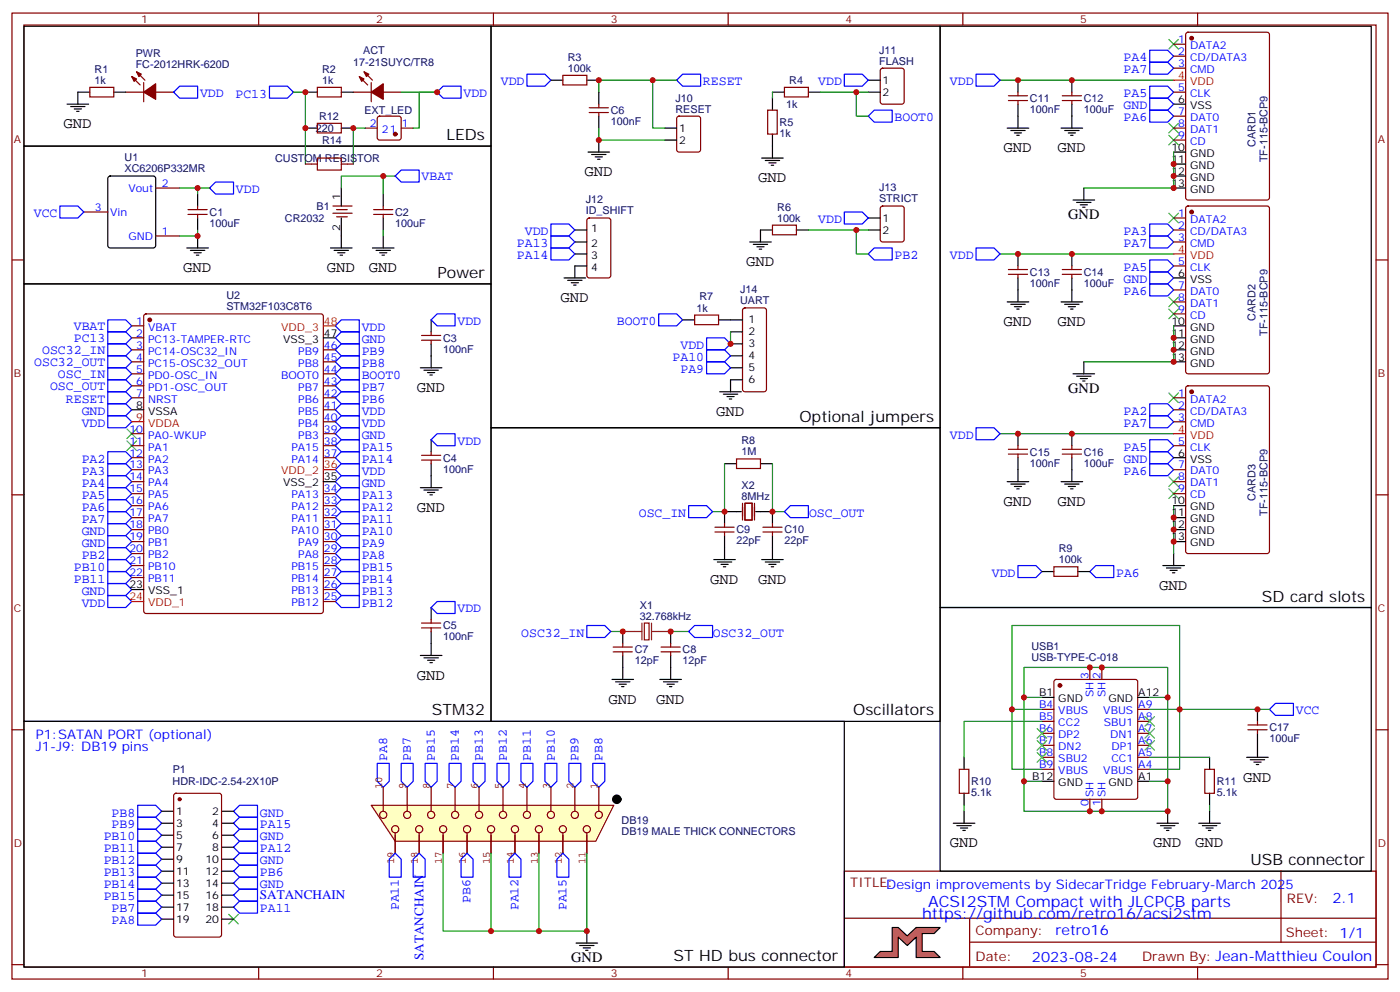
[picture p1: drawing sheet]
<svg xmlns="http://www.w3.org/2000/svg" width="412mm" height="292mm" viewBox="0 0 412 292" stroke-linecap="round" stroke-linejoin="round" font-family="sans-serif">
<g fill="none" stroke="#870000" stroke-width=".35">
<path d="M3.5 3.8h405.4v284.4h-405.4zM7.1 7.4h398.2v277.3h-398.2zM76.2 3.8v3.6M145.3 3.8v3.6M214.5 3.8v3.6M283.6 3.8v3.6M352.8 3.8v3.6M37 27.1h5.3M38.8 22.5l2.5 2.5M40.2 21.1l2.5 2.5M42.3 24.3v5.7M45.9 27.1h5.3"/>
<path d="M297 29.6h5.7M297 28.2h5.7M299.9 27.1v1.1M299.9 29.6v1.1M312.9 29.6h5.7M312.9 28.2h5.7M315.7 27.1v1.1M315.7 29.6v1.1M45.9 55.4h7M3.5 76.5h3.6M24.7 62.4h7M45.9 69.5h7"/>
<path d="M55.4 61.7h5.6M55.4 63.1h5.6M58.2 60.6v1.1M58.2 63.1v1.1M98.1 60.6h5.6M98.1 62.8h5.6M99.1 61.7h3.2M99.1 63.8h3.2M110.1 61.7h5.6M110.1 63.1h5.6M112.9 60.6v1.1M112.9 63.1v1.1"/>
<path d="M297 79.3h5.7M299.9 78.3v1M312.9 79.3h5.7M315.7 78.3v1M405.3 76.5h3.6M124.2 98.7h5.6M127 97.7v1M297 80.8h5.7M299.9 80.8v1M312.9 80.8h5.7M315.7 80.8v1M124.2 100.2h5.6"/>
<path d="M127 100.2v1M124.2 135.4h5.6M124.2 134h5.6M127 133v1M127 135.4v1.1M217 135.1h7v2.8h-7zM297 133.7h5.7M297 132.3h5.7M299.9 131.2v1.1M299.9 133.7v1M312.9 133.7h5.7M312.9 132.3h5.7"/>
<path d="M315.7 131.2v1.1M315.7 133.7v1M3.5 145.7h3.6M210.6 156.6h5.7M210.6 155.2h5.7M213.4 154.1v1.1M213.4 156.6v1.1M224.7 156.6h5.7M224.7 155.2h5.7M227.5 154.1v1.1M227.5 156.6v1.1M405.3 145.7h3.6"/>
<path d="M124.2 184.8h5.6M124.2 183.4h5.6M127 182.4v1M127 184.8v1.1M321 196.5v3.5M324.6 196.5v3.5M3.5 214.8h3.6M306.9 208.8h3.5M306.9 212.3h3.5M306.9 215.9h3.5M306.9 219.4h3.5M310.7 200.2l.4-.2h23.3l.5 .2 .2 .5v33.9l-.2 .5-.5 .2h-23.3l-.4-.3-.3-.4v-33.9z"/>
<path d="M335.1 208.8h3.6M335.1 212.3h3.6M335.1 215.9h3.6M335.1 219.4h3.6M367.6 214.8h5.6M367.6 213.4h5.6M370.4 212.3v1.1M370.4 214.8v1.1M405.3 214.8h3.6M282.6 226.4h2.8v7.1h-2.8zM306.9 222.9h3.5M306.9 226.4h3.5"/>
<path d="M321 235.3v3.5M324.6 235.3v3.5M335.1 222.9h3.6M335.1 226.4h3.6M354.9 226.4h2.8v7.1h-2.8zM248.7 256.4h156.6v28.3h-156.6zM377.3 256.5v20.8M248.7 270.3h156.5M285.6 277.3h119.6M285.6 270.3v14.1M3.5 284h3.6M76.2 284.7v3.5"/>
<path d="M145.3 284.7v3.5M214.5 284.7v3.5M283.6 284.7v3.5M352.8 284.7v3.5M405.3 284h3.6"/>
</g>
<g fill="none" stroke="#000" stroke-width=".35">
<path d="M299.9 23.6v3.5M299.9 30.7v3.5M315.7 23.6v3.5M315.7 30.7v3.5M32 52l.5-.2h12.7l.6 .5 .1 20-.5 .6-12.9 .1-.7-.5-.1-20zM58.2 57.1v3.5M100.5 55.4v5.2M112.9 57.1v3.5M58.2 64.2v3.5M100.5 64.2v5.3M112.9 64.2v3.5M299.9 74.8v3.5"/>
<path d="M315.7 74.8v3.5M127 94.2v3.5M299.9 81.8v3.5M315.7 81.8v3.5M127 101.2v3.5M127 129.4v3.6M127 136.5v3.5M213.4 136.5h3.6M224 136.5h3.5M299.9 127.7v3.5M299.9 134.7v3.6M315.7 127.7v3.5"/>
<path d="M315.7 134.7v3.6M213.4 150.6v3.5M213.4 157.7v3.5M227.5 150.6v3.5M227.5 157.7v3.5M127 178.8v3.6M127 185.9v3.5M306.9 205.3h3.5M335.1 205.3h3.6M370.4 208.8v3.5M370.4 215.9v3.5M284 222.9v3.5"/>
<path d="M284 233.5v3.5M306.9 230h3.5M335.1 230h3.6M356.3 222.9v3.5M356.3 233.5v3.5"/>
</g>
<g fill="#870000" stroke="#870000" stroke-width=".35">
<path d="M38.8 22.5l1.4 .7-.7 .8z"/>
<path d="M40.2 21.1l1.4 .7-.7 .7z"/>
<path d="M42.3 27.1l3.6-2.4v4.5z"/>
<circle cx="312.2" cy="201.8" r=".53"/>
</g>
<path d="M262.8 273h1.8l2.6 2.5 2.7-2.5h7l-1.7 1.8h-3.6v5.3h3.6l1.7 1.7h-7v-6l-2.6 2.5-2.7-2.5v6h-7.1l1.8-1.7h3.5z" fill="#f90" stroke="#000" stroke-width=".35"/>
<g fill="none" stroke="#000" stroke-width=".35">
<path d="M7.1 7.7h137.5v35.3h-137.5zM144.6 7.7h132.3v118.2h-132.3zM276.9 7.7h127v171.1h-127zM19.8 30.7h6.3M20.8 31.4h4.2M21.9 32.1h2.1M22.6 32.8h.7M26.5 27.1h-3.6v3.6M33.5 27.1h3.5M90 27.1h3.5M90 37.7h3.5M100.5 27.1h3.6"/>
<path d="M100.5 37.7h3.6M162.3 23.6h3.5M172.9 23.6h3.5M176.4 27.1v3.6M176.4 34.2v3.5M195.8 37.7h3.5M227.5 27.1h3.6M227.5 28.9v3.5M227.5 39.5v7M238.1 27.1h3.6M255.8 23.6h3.5M255.8 27.1h3.5"/>
<path d="M296.7 37.7h6.3M297.7 38.4h4.3M298.8 39.1h2.1M299.5 39.8h.7M299.9 34.2v3.5M312.6 37.7h6.3M313.6 38.4h4.3M314.7 39.1h2.1M315.4 39.8h.7M315.7 34.2v3.5M345.7 30.7h3.5M7.1 43h137.5v40.6h-137.5z"/>
<path d="M173.2 44.8h6.4M174.3 45.5h4.2M175.3 46.2h2.1M176 46.9h.7M176.4 41.2v3.6M195.8 41.2h3.5M224.4 46.5h6.3M225.4 47.2h4.3M226.5 47.9h2.1M227.2 48.6h.7M316.1 58.9h6.3M317.1 59.6h4.3"/>
<path d="M319.3 55.4v3.5M345.7 44.8h3.5M345.7 48.3h3.5M345.7 51.8h3.5M345.7 55.4h3.5M55 73h6.4M56.1 73.7h4.2M57.1 74.4h2.2M57.9 75.1h.7M58.2 69.5v3.5M97.4 73h6.3M98.4 73.7h4.3"/>
<path d="M99.5 74.4h2.1M100.2 75.1h.7M100.5 69.5v3.5M109.7 73h6.4M110.8 73.7h4.2M111.8 74.4h2.1M112.5 75.1h.7M112.9 69.5v3.5M169.3 67.7h3.6M169.3 71.2h3.6M169.3 74.8h3.6M172.9 78.3h-3.6v3.5"/>
<path d="M220.8 71.2h6.4M221.9 71.9h4.2M223 72.6h2.1M223.7 73.3h.7M227.5 67.7h-3.5v3.5M234.6 67.7h3.5M255.8 64.2h3.5M255.8 67.7h3.5M318.2 60.3h2.1M318.9 61h.7M7.1 83.6h137.5v128.7h-137.5zM95.2 99.4h3.6"/>
<path d="M166.2 81.8h6.3M167.2 82.5h4.2M168.3 83.2h2.1M169 83.9h.7M201.1 94.2h3.5M211.7 94.2h7M215.2 97.7h3.5M296.7 88.9h6.3M297.7 89.6h4.3M298.8 90.3h2.1M299.5 91h.7M299.9 85.3v3.6"/>
<path d="M312.6 88.9h6.3M313.6 89.6h4.3M314.7 90.3h2.1M315.4 91h.7M315.7 85.3v3.6M345.7 81.8h3.5M345.7 99.4h3.5M345.7 95.9h3.5M123.8 108.3h6.4M124.9 109h4.2M125.9 109.7h2.2M126.6 110.4h.8"/>
<path d="M127 104.7v3.6M212 115.3h6.4M213.1 116h4.2M214.1 116.7h2.2M214.8 117.4h.7M215.2 108.3h3.5M215.2 101.2h3.5M215.2 104.7h3.5M218.7 111.8h-3.5v3.5M316.1 110h6.3M317.1 110.7h4.3M318.2 111.4h2.1"/>
<path d="M318.9 112.1h.7M319.3 106.5v3.5M345.7 103h3.5M345.7 106.5h3.5M38.8 120.6h3.5M144.6 125.9h132.3v86.4h-132.3zM299.9 138.3v3.5M315.7 138.3v3.5M345.7 134.7h3.5M95.2 141.8h3.6M123.8 143.5h6.4M124.9 144.3h4.2"/>
<path d="M125.9 145h2.2M126.6 145.7h.8M127 140v3.5M213.4 150.6h5M222.6 150.6h4.9M296.7 141.8h6.3M297.7 142.5h4.3M298.8 143.2h2.1M299.5 143.9h.7M312.6 141.8h6.3M313.6 142.5h4.3M314.7 143.2h2.1"/>
<path d="M315.4 143.9h.7M345.7 148.8h3.5M345.7 152.4h3.5M345.7 155.9h3.5M345.7 159.4h3.5M38.8 173.5h3.5M210.3 164.7h6.3M211.3 165.4h4.2M212.4 166.1h2.1M213.1 166.8h.7M213.4 161.2v3.5M224.4 164.7h6.3"/>
<path d="M225.4 165.4h4.3M226.5 166.1h2.1M227.2 166.8h.7M227.5 161.2v3.5M276.9 178.8h127v77.6h-127zM306.9 168.2h3.5M317.5 168.2h3.5M342.5 166.5h6.4M343.6 167.2h4.2M344.7 167.9h2.1M345.4 168.6h.7M345.7 162.9v3.6"/>
<path d="M123.8 192.9h6.4M124.9 193.6h4.2M125.9 194.3h2.2M126.6 195.1h.8M127 189.4v3.5M180.3 200h6.3M183.4 185.9v3.5M183.4 192.9v7.1M194.4 200h6.3M197.6 185.9v3.5M197.6 192.9v7.1M7.1 212.3h241.6v72.4h-241.6z"/>
<path d="M181.3 200.7h4.3M182.4 201.4h2.1M183.1 202.1h.7M195.4 200.7h4.3M196.5 201.4h2.1M197.2 202.1h.7M370.4 219.4v3.5M47.6 238.8h3.6M65.3 238.8h3.5M284 238.8v3.5M344 238.8v3.5M356.3 238.8v3.5"/>
<path d="M367.2 222.9h6.4M368.3 223.6h4.2M369.4 224.3h2.1M370.1 225h.7M47.6 242.3h3.6M47.6 245.9h3.6M47.6 249.4h3.6M47.6 252.9h3.6M47.6 256.4h3.6M47.6 260h3.6M65.3 242.3h3.5M65.3 245.9h3.5"/>
<path d="M65.3 249.4h3.5M65.3 252.9h3.5M65.3 256.4h3.5M65.3 260h3.5M280.8 242.3h6.4M281.9 243h4.2M282.9 243.7h2.1M283.6 244.4h.7M340.8 242.3h6.3M341.8 243h4.3M342.9 243.7h2.1M343.6 244.4h.7"/>
<path d="M353.1 242.3h6.4M354.2 243h4.2M355.2 243.7h2.2M356 244.4h.7M47.6 263.5h3.6M47.6 267h3.6M47.6 270.5h3.6M65.3 263.5h3.5M65.3 267h3.5M65.3 270.5h3.5"/>
</g>
<g fill="none" stroke="#008700" stroke-width=".35">
<path d="M86.4 27.1h3.6v21.2M107.6 37.7h-3.5v10.6M118.2 27.1h10.6h-5.3v10.6h-1.8M176.4 37.7v3.5h19.4M192.3 23.6h-15.9v3.5M199.3 23.6h-7v14.1h3.5M227.5 27.1v1.8M241.7 27.1h10.5M255.8 27.1h-3.6v7.1h3.6M294.6 23.6h51.1M52.9 55.4h8.8M58.2 55.4v1.7"/>
<path d="M112.9 51.8v5.3M116.4 51.8h-15.9v3.6M345.7 44.8v10.6h-26.4M58.2 67.7v1.8h-5.3M112.9 67.7v1.8M238.1 67.7h17.7M252.2 67.7v7.1h3.6M294.6 74.8h51.1M215.2 97.7v3.5M345.7 95.9v10.6h-26.4M213.4 136.5v14.1h-3.5M227.5 136.5v14.1h3.6"/>
<path d="M294.6 127.7h51.1M345.7 148.8v14.1M179.9 185.9h3.5M197.6 185.9h5.2M298.1 208.8v17.6h8.8M301.6 205.3v-8.8h42.4v8.8h-5.3M306.9 208.8h-8.8v-24.7h49.4v42.3h-8.8M306.9 205.3h-5.3v24.7h5.3M306.9 212.3h-22.9v10.6M338.7 208.8h35.2M344 205.3v24.7h-5.3M284 237v1.8"/>
<path d="M301.6 230v8.8h42.4v-8.8M338.7 222.9h17.6M356.3 237v1.8"/>
</g>
<g fill="none" stroke="#00f" stroke-width=".35">
<path d="M338.7 18.3h5.3l1.7 1.8-1.7 1.7h-5.3zM338.7 14.8h5.3l1.7 1.7-1.7 1.8h-5.3zM51.2 27.1l1.7-1.7h5.3v3.5h-5.3zM79.4 25.4h5.3l1.7 1.7-1.7 1.8h-5.3zM128.8 27.1l1.7-1.7h5.3v3.5h-5.3zM155.2 21.8h5.3l1.8 1.8-1.8 1.8h-5.3zM201.1 21.8h5.3v3.6h-5.3l-1.8-1.8zM248.7 21.8h5.3l1.8 1.8-1.8 1.8h-5.3zM255.8 34.2l1.7-1.8h5.3v3.5h-5.3zM287.5 21.8h5.3l1.8 1.8-1.8 1.8h-5.3zM338.7 32.4h5.3l1.7 1.8-1.7 1.7h-5.3zM338.7 28.9h5.3l1.7 1.8-1.7 1.7h-5.3z"/>
<path d="M338.7 25.4h5.3l1.7 1.7-1.7 1.8h-5.3zM63.5 53.6h5.3v3.5h-5.3l-1.8-1.7zM118.2 50.1h5.3v3.5h-5.3l-1.8-1.8zM17.6 60.6h5.3l1.8 1.8-1.8 1.8h-5.3zM162.3 73h5.3l1.7 1.8-1.7 1.7h-5.3zM162.3 69.5h5.3l1.7 1.7-1.7 1.8h-5.3zM162.3 65.9h5.3l1.7 1.8-1.7 1.8h-5.3zM248.7 62.4h5.3l1.8 1.8-1.8 1.7h-5.3zM257.5 73h5.3v3.5h-5.3l-1.7-1.7zM287.5 73h5.3l1.8 1.8-1.8 1.7h-5.3zM338.7 69.5h5.3l1.7 1.7-1.7 1.8h-5.3zM338.7 76.5h5.3l1.7 1.8-1.7 1.7h-5.3z"/>
<path d="M338.7 65.9h5.3l1.7 1.8-1.7 1.8h-5.3zM31.7 94.2h5.3l1.8 1.7-1.8 1.8h-5.3zM31.7 97.7h5.3l1.8 1.7-1.8 1.8h-5.3zM100.5 94.2h5.3v3.5h-5.3l-1.7-1.8zM100.5 97.7h5.3v3.5h-5.3l-1.7-1.8zM128.8 92.4h5.3v3.5h-5.3l-1.8-1.7zM194 92.4h5.3l1.8 1.8-1.8 1.7h-5.3zM208.1 99.4h5.3l1.8 1.8-1.8 1.8h-5.3zM338.7 80h5.3l1.7 1.8-1.7 1.8h-5.3zM338.7 83.6h5.3l1.7 1.7-1.7 1.8h-5.3zM31.7 101.2h5.3l1.8 1.8-1.8 1.7h-5.3zM31.7 104.7h5.3l1.8 1.8-1.8 1.8h-5.3z"/>
<path d="M31.7 108.3h5.3l1.8 1.7-1.8 1.8h-5.3zM31.7 111.8h5.3l1.8 1.8-1.8 1.7h-5.3zM31.7 118.9h5.3l1.8 1.7-1.8 1.8h-5.3zM31.7 115.3h5.3l1.8 1.8-1.8 1.8h-5.3zM100.5 108.3h5.3v3.5h-5.3l-1.7-1.8zM100.5 101.2h5.3v3.5h-5.3l-1.7-1.7zM100.5 104.7h5.3v3.6h-5.3l-1.7-1.8zM100.5 111.8h5.3v3.5h-5.3l-1.7-1.7zM100.5 115.3h5.3v3.6h-5.3l-1.7-1.8zM100.5 118.9h5.3v3.5h-5.3l-1.7-1.8zM208.1 106.5h5.3l1.8 1.8-1.8 1.7h-5.3zM208.1 103h5.3l1.8 1.7-1.8 1.8h-5.3z"/>
<path d="M338.7 118.9h5.3l1.7 1.7-1.7 1.8h-5.3zM31.7 133h5.3l1.8 1.7-1.8 1.8h-5.3zM31.7 136.5h5.3l1.8 1.8-1.8 1.7h-5.3zM31.7 122.4h5.3l1.8 1.7-1.8 1.8h-5.3zM100.5 136.5h5.3v3.5h-5.3l-1.7-1.7zM100.5 129.4h5.3v3.6h-5.3l-1.7-1.8zM100.5 133h5.3v3.5h-5.3l-1.7-1.8zM100.5 122.4h5.3v3.5h-5.3l-1.7-1.8zM100.5 125.9h5.3v3.5h-5.3l-1.7-1.7zM128.8 127.7h5.3v3.5h-5.3l-1.8-1.8zM287.5 125.9h5.3l1.8 1.8-1.8 1.7h-5.3zM338.7 133h5.3l1.7 1.7-1.7 1.8h-5.3z"/>
<path d="M338.7 122.4h5.3l1.7 1.7-1.7 1.8h-5.3zM338.7 129.4h5.3l1.7 1.8-1.7 1.8h-5.3zM338.7 136.5h5.3l1.7 1.8-1.7 1.7h-5.3zM31.7 140h5.3l1.8 1.8-1.8 1.7h-5.3zM31.7 143.5h5.3l1.8 1.8-1.8 1.8h-5.3zM31.7 147.1h5.3l1.8 1.7-1.8 1.8h-5.3zM31.7 150.6h5.3l1.8 1.8-1.8 1.7h-5.3zM31.7 154.1h5.3l1.8 1.8-1.8 1.8h-5.3zM31.7 157.7h5.3l1.8 1.7-1.8 1.8h-5.3zM100.5 140h5.3v3.5h-5.3l-1.7-1.7zM100.5 147.1h5.3v3.5h-5.3l-1.7-1.8zM100.5 154.1h5.3v3.6h-5.3l-1.7-1.8z"/>
<path d="M100.5 157.7h5.3v3.5h-5.3l-1.7-1.8zM100.5 150.6h5.3v3.5h-5.3l-1.7-1.7zM100.5 143.5h5.3v3.6h-5.3l-1.7-1.8zM202.8 148.8h5.3l1.8 1.8-1.8 1.8h-5.3zM232.8 148.8h5.3v3.6h-5.3l-1.7-1.8zM31.7 161.2h5.3l1.8 1.7-1.8 1.8h-5.3zM31.7 164.7h5.3l1.8 1.8-1.8 1.7h-5.3zM31.7 168.2h5.3l1.8 1.8-1.8 1.8h-5.3zM31.7 171.8h5.3l1.8 1.7-1.8 1.8h-5.3zM31.7 175.3h5.3l1.8 1.8-1.8 1.7h-5.3zM100.5 164.7h5.3v3.5h-5.3l-1.7-1.7zM100.5 168.2h5.3v3.6h-5.3l-1.7-1.8z"/>
<path d="M100.5 171.8h5.3v3.5h-5.3l-1.7-1.8zM100.5 175.3h5.3v3.5h-5.3l-1.7-1.7zM100.5 161.2h5.3v3.5h-5.3l-1.7-1.8zM128.8 177.1h5.3v3.5h-5.3l-1.8-1.8zM299.9 166.5h5.3l1.7 1.7-1.7 1.8h-5.3zM322.8 166.5h5.3v3.5h-5.3l-1.8-1.8zM172.9 184.1h5.3l1.7 1.8-1.7 1.7h-5.3zM204.6 184.1h5.3v3.5h-5.3l-1.8-1.7zM373.9 208.8l1.8-1.8h5.3v3.6h-5.3zM40.6 237h5.3l1.7 1.8-1.7 1.8h-5.3zM70.6 237h5.2v3.6h-5.2l-1.8-1.8zM111.1 224.7h3.6v5.3l-1.8 1.7-1.8-1.7z"/>
<path d="M118.2 224.7h3.5v5.3l-1.8 1.7-1.7-1.7zM125.2 224.7h3.6v5.3l-1.8 1.7-1.8-1.7zM132.3 224.7h3.5v5.3l-1.7 1.7-1.8-1.7zM139.3 224.7h3.6v5.3l-1.8 1.7-1.8-1.7zM146.4 224.7h3.5v5.3l-1.7 1.7-1.8-1.7zM153.5 224.7h3.5v5.3l-1.8 1.7-1.7-1.7zM160.5 224.7h3.5v5.3l-1.7 1.7-1.8-1.7zM167.6 224.7h3.5v5.3l-1.8 1.7-1.7-1.7zM174.6 224.7h3.6v5.3l-1.8 1.7-1.8-1.7zM40.6 240.6h5.3l1.7 1.7-1.7 1.8h-5.3zM40.6 244.1h5.3l1.7 1.8-1.7 1.7h-5.3zM40.6 247.6h5.3l1.7 1.8-1.7 1.7h-5.3z"/>
<path d="M40.6 251.1h5.3l1.7 1.8-1.7 1.8h-5.3zM40.6 254.7h5.3l1.7 1.7-1.7 1.8h-5.3zM40.6 258.2h5.3l1.7 1.8-1.7 1.7h-5.3zM68.8 260l1.8-1.8h5.2v3.5h-5.2zM68.8 252.9l1.8-1.8h5.2v3.6h-5.2zM70.6 244.1h5.2v3.5h-5.2l-1.8-1.7zM70.6 240.6h5.2v3.5h-5.2l-1.8-1.8zM70.6 247.6h5.2v3.5h-5.2l-1.8-1.7zM40.6 261.7h5.3l1.7 1.8-1.7 1.8h-5.3zM40.6 265.3h5.3l1.7 1.7-1.7 1.8h-5.3zM40.6 268.8h5.3l1.7 1.7-1.7 1.8h-5.3zM70.6 265.3h5.2v3.5h-5.2l-1.8-1.8z"/>
</g>
<g fill="none" stroke="#870000" stroke-width=".35">
<path d="M345.7 13h3.5M345.7 16.5h3.5M349.5 9.7l.5-.2h23.2l.7 .4v48.3l-.4 .6-23.5 .1-.7-.5-.1-48.2zM26.5 25.7h7v2.8h-7zM93.5 25.7h7v2.8h-7zM93.5 36.3h7v2.8h-7zM104.1 27.1h5.3M105.8 22.5l2.5 2.5M107.2 21.1l2.5 2.5M107.6 37.7h3.5M109.4 24.3v5.7M111.4 34.4l.4-.2h5.7l.5 .2 .2 .5v5.6l-.3 .5-.4 .2h-5.7l-.5-.2-.2-.5v-5.6z"/>
<path d="M112.9 27.1h5.3M118.2 37.7h3.5M165.8 22.2h7.1v2.8h-7.1zM173.6 33.1h5.6M173.6 31.7h5.6M176.4 30.7v1M176.4 33.1v1.1M199.6 34.4l.4-.2h5.7l.6 .4 .1 9.5-.5 .6-5.9 .1-.6-.5-.1-9.4zM226.1 32.4h2.9v7.1h-2.9zM231.1 25.7h7v2.8h-7zM259.5 20.3l.5-.2h5.6l.7 .4v9.5l-.4 .6-5.9 .1-.7-.5v-9.4zM345.7 27.1h3.5"/>
<path d="M345.7 20.1h3.5M345.7 34.2h3.5M345.7 37.7h3.5M90 48.3h3.5M93.5 46.5h7v3.6h-7zM100.5 48.3h3.6M345.7 41.2h3.5M173.1 64.4l.5-.2h5.6l.7 .4v16.5l-.4 .7h-5.9l-.7-.5v-16.4zM227.5 66.3h7.1v2.8h-7.1zM259.5 60.8l.5-.2h5.6l.7 .5v9.4l-.4 .7h-5.9l-.7-.4v-9.5zM345.7 64.2h3.5M345.7 67.7h3.5"/>
<path d="M345.7 71.2h3.5M345.7 78.3h3.5M349.5 60.8l.5-.2h23.2l.7 .5v48.2l-.4 .7h-23.5l-.7-.4-.1-48.3zM38.8 95.9h3.5M38.8 99.4h3.5M42.6 92.6l.4-.2h51.5l.7 .4v87.1l-.4 .6-51.8 .1-.6-.5-.1-87zM204.6 92.7h7.1v2.9h-7.1zM219 90.8l.4-.2h5.7l.6 .5 .1 23.5-.5 .7h-5.9l-.6-.4-.1-23.6zM345.7 85.3h3.5M345.7 88.9h3.5M345.7 92.4h3.5M38.8 103h3.5"/>
<path d="M38.8 106.5h3.5M38.8 110h3.5M38.8 113.6h3.5M38.8 117.1h3.5M95.2 103h3.6M95.2 106.5h3.6M95.2 110h3.6M95.2 113.6h3.6M95.2 117.1h3.6M345.7 117.1h3.5M349.5 113.8l.5-.2h23.2l.7 .4v48.2l-.4 .7h-23.5l-.7-.4-.1-48.2zM38.8 127.7h3.5"/>
<path d="M38.8 131.2h3.5M38.8 134.7h3.5M38.8 138.3h3.5M95.2 127.7h3.6M95.2 131.2h3.6M95.2 134.7h3.6M95.2 124.1h3.6M95.2 120.6h3.6M345.7 131.2h3.5M345.7 138.3h3.5M345.7 124.1h3.5M345.7 120.6h3.5"/>
<path d="M38.8 141.8h3.5M38.8 145.3h3.5M38.8 148.8h3.5M38.8 152.4h3.5M38.8 155.9h3.5M38.8 159.4h3.5M95.2 145.3h3.6M95.2 148.8h3.6M95.2 152.4h3.6M95.2 155.9h3.6M95.2 159.4h3.6M218.7 148.1v5"/>
<path d="M219.4 148.1h2.1v5h-2.1zM222.2 148.1v5M345.7 141.8h3.5M345.7 145.3h3.5M38.8 162.9h3.5M38.8 166.5h3.5M38.8 170h3.5M95.2 162.9h3.6M95.2 166.5h3.6M95.2 170h3.6M95.2 177.1h3.6M95.2 173.5h3.6"/>
<path d="M310.4 166.8h7.1v2.9h-7.1zM180.6 190.5h5.7M180.6 191.9h5.7M183.4 189.4v1.1M183.4 191.9v1M189.8 183.4h1.4v4.9h-1.4zM194.7 190.5h5.7M194.7 191.9h5.7M197.6 189.4v1.1M197.6 191.9v1M51.4 233.7l.5-.2h12.7l.6 .4 .1 41.2-.5 .7h-12.9l-.7-.4v-41.2z"/>
</g>
<g fill="#870000" stroke="#870000" stroke-width=".35">
<path d="M105.8 22.5l1.4 .7-.7 .8z"/>
<path d="M107.2 21.1l1.5 .7-.8 .7z"/>
<path d="M109.4 27.1l3.5-2.4v4.5z"/>
<circle cx="52.9" cy="235.3" r=".44"/>
<circle cx="44.1" cy="94.2" r=".53"/>
<circle cx="351" cy="11.3" r=".53"/>
<circle cx="351" cy="62.4" r=".53"/>
<circle cx="351" cy="115.3" r=".53"/>
<circle cx="116.4" cy="39.5" r=".53"/>
</g>
<g fill="none" stroke="#3c3" stroke-width=".35">
<path d="M344.3 11.6l2.8 2.8M347.1 11.6l-2.8 2.8M344.3 39.8l2.8 2.9M344.3 36.3l2.8 2.8M347.1 39.8l-2.8 2.9M347.1 36.3l-2.8 2.8M344.3 62.8l2.8 2.8M347.1 62.8l-2.8 2.8M344.3 87.5l2.8 2.8M344.3 91l2.8 2.8M347.1 87.5l-2.8 2.8M347.1 91l-2.8 2.8"/>
<path d="M344.3 115.7l2.8 2.8M347.1 115.7l-2.8 2.8M37.4 126.3l2.8 2.8M37.4 129.8l2.8 2.8M40.2 126.3l-2.8 2.8M40.2 129.8l-2.8 2.8M344.3 140.4l2.8 2.8M344.3 143.9l2.8 2.8M347.1 140.4l-2.8 2.8M347.1 143.9l-2.8 2.8M305.5 214.5l2.8 2.8M305.5 218l2.8 2.8"/>
<path d="M308.3 214.5l-2.8 2.8M308.3 218l-2.8 2.8M337.3 210.9l2.8 2.8M337.3 214.5l2.8 2.8M337.3 218l2.8 2.8M340.1 210.9l-2.8 2.8M340.1 214.5l-2.8 2.8M340.1 218l-2.8 2.8M305.5 221.5l2.8 2.8M308.3 221.5l-2.8 2.8M67.4 269.1l2.8 2.9M70.2 269.1l-2.8 2.9"/>
</g>
<path d="M345.7 23.6h3.5M345.7 74.8h3.5M95.2 95.9h3.6M38.8 124.1h3.5M95.2 138.3h3.6M345.7 127.7h3.5M38.8 177.1h3.5" fill="none" stroke="#f00" stroke-width=".35"/>
<path d="M183.4 185.9h5.7M189.1 183.4v4.9M191.9 185.9h5.7M191.9 183.4v4.9" fill="none" stroke="#8c2424" stroke-width=".35"/>
<path d="M109.4 237h71.4l-5.3 10.6h-59.1z" fill="#ffffc2" stroke="#850000" stroke-width=".35"/>
<g fill="none" stroke="#850000" stroke-width=".35">
<path d="M112.9 231.7v7.1M119.9 231.7v7.1M127 231.7v7.1M134.1 231.7v7.1M141.1 231.7v7.1M148.2 231.7v7.1M155.2 231.7v7.1M162.3 231.7v7.1M169.3 231.7v7.1M176.4 231.7v7.1M112.7 240.9a1.06 1.06 0 0 1-.6-1.7 1.06 1.06 0 0 1 1.7 .2 1.06 1.06 0 0 1-.9 1.5M116.2 245.1a1.06 1.06 0 0 1-.6-1.7 1.06 1.06 0 0 1 1.8 .2 1.06 1.06 0 0 1-1 1.5v6"/>
<path d="M119.8 240.9a1.06 1.06 0 0 1-.7-1.7 1.06 1.06 0 0 1 1.8 .2 1.06 1.06 0 0 1-1 1.5M123.3 245.1a1.06 1.06 0 0 1-.7-1.7 1.06 1.06 0 0 1 1.8 .2 1.06 1.06 0 0 1-.9 1.5v6M126.8 240.9a1.06 1.06 0 0 1-.6-1.7 1.06 1.06 0 0 1 1.8 .2 1.06 1.06 0 0 1-1 1.5M130.3 245.1a1.06 1.06 0 0 1-.6-1.7 1.06 1.06 0 0 1 1.8 .2 1.06 1.06 0 0 1-1 1.5v6M133.9 240.9a1.06 1.06 0 0 1-.7-1.7 1.06 1.06 0 0 1 1.8 .2 1.06 1.06 0 0 1-.9 1.5M137.4 245.1a1.06 1.06 0 0 1-.7-1.7 1.06 1.06 0 0 1 1.8 .2 1.06 1.06 0 0 1-.9 1.5v6M140.9 240.9a1.06 1.06 0 0 1-.6-1.7 1.06 1.06 0 0 1 1.8 .2 1.06 1.06 0 0 1-1 1.5M144.5 245.1a1.06 1.06 0 0 1-.7-1.7 1.06 1.06 0 0 1 1.8 .2 1.06 1.06 0 0 1-1 1.5v6M148 240.9a1.06 1.06 0 0 1-.7-1.7 1.06 1.06 0 0 1 1.8 .2 1.06 1.06 0 0 1-.9 1.5M151.5 245.1a1.06 1.06 0 0 1-.6-1.7 1.06 1.06 0 0 1 1.7 .2 1.06 1.06 0 0 1-.9 1.5v6M155 240.9a1.06 1.06 0 0 1-.6-1.7 1.06 1.06 0 0 1 1.8 .2 1.06 1.06 0 0 1-1 1.5M158.6 245.1a1.06 1.06 0 0 1-.7-1.7 1.06 1.06 0 0 1 1.8 .2 1.06 1.06 0 0 1-1 1.5v6"/>
<path d="M162.1 240.9a1.06 1.06 0 0 1-.7-1.7 1.06 1.06 0 0 1 1.8 .2 1.06 1.06 0 0 1-.9 1.5M165.6 245.1a1.06 1.06 0 0 1-.6-1.7 1.06 1.06 0 0 1 1.8 .2 1.06 1.06 0 0 1-1 1.5v6M169.1 240.9a1.06 1.06 0 0 1-.6-1.7 1.06 1.06 0 0 1 1.8 .2 1.06 1.06 0 0 1-1 1.5M172.7 245.1a1.06 1.06 0 0 1-.7-1.7 1.06 1.06 0 0 1 1.8 .2 1.06 1.06 0 0 1-.9 1.5v6M176.2 240.9a1.06 1.06 0 0 1-.6-1.7 1.06 1.06 0 0 1 1.7 .2 1.06 1.06 0 0 1-.9 1.5"/>
</g>
<circle cx="181.7" cy="235.3" r=".71" fill="none" stroke="#000" stroke-width="1.4"/>
<path d="M70.6 254.7h5.2v3.5h-5.2l-1.8-1.8zM114.7 252.9l1.7-1.8 1.8 1.8v5.3h-3.5zM121.7 252.9l1.8-1.8 1.7 1.8v5.3h-3.5zM135.8 252.9l1.8-1.8 1.7 1.8v5.3h-3.5zM149.9 252.9l1.8-1.8 1.8 1.8v5.3h-3.6zM164 252.9l1.8-1.8 1.8 1.8v5.3h-3.6zM68.8 263.5l1.8-1.8h5.2v3.6h-5.2z" fill="none" stroke="#00f" stroke-width=".35"/>
<path d="M169.7 277.6h6.3M170.7 278.3h4.3M171.8 279h2.1M172.5 279.7h.7M172.9 274.1v3.5" fill="none" stroke="#000" stroke-width=".35"/>
<path d="M130.5 251.1v23h14.1M144.6 251.1v23h14.1M158.7 251.1v23h14.2v-23" fill="none" stroke="#008700" stroke-width=".35"/>
<g fill="#c00">
<circle cx="112.9" cy="51.8" r=".88"/>
<circle cx="213.4" cy="150.6" r=".88"/>
<circle cx="227.5" cy="150.6" r=".88"/>
<circle cx="58.2" cy="69.5" r=".88"/>
<circle cx="58.2" cy="55.4" r=".88"/>
<circle cx="347.5" cy="208.8" r=".88"/>
<circle cx="298.1" cy="208.8" r=".88"/>
<circle cx="301.6" cy="205.3" r=".88"/>
<circle cx="321" cy="196.5" r=".88"/>
<circle cx="324.6" cy="196.5" r=".88"/>
<circle cx="344" cy="205.3" r=".88"/>
<circle cx="344" cy="230" r=".88"/>
<circle cx="324.6" cy="238.8" r=".88"/>
<circle cx="301.6" cy="230" r=".88"/>
<circle cx="321" cy="238.8" r=".88"/>
<circle cx="344" cy="238.8" r=".88"/>
<circle cx="370.4" cy="208.8" r=".88"/>
<circle cx="315.7" cy="23.6" r=".88"/>
<circle cx="315.7" cy="74.8" r=".88"/>
<circle cx="315.7" cy="127.7" r=".88"/>
<circle cx="299.9" cy="23.6" r=".88"/>
<circle cx="299.9" cy="74.8" r=".88"/>
<circle cx="299.9" cy="127.7" r=".88"/>
<circle cx="192.3" cy="23.6" r=".88"/>
<circle cx="176.4" cy="23.6" r=".88"/>
<circle cx="176.4" cy="41.2" r=".88"/>
<circle cx="215.2" cy="101.2" r=".88"/>
<circle cx="252.2" cy="67.7" r=".88"/>
<circle cx="252.2" cy="27.1" r=".88"/>
<circle cx="345.7" cy="159.4" r=".88"/>
<circle cx="345.7" cy="155.9" r=".88"/>
<circle cx="345.7" cy="152.4" r=".88"/>
<circle cx="345.7" cy="99.4" r=".88"/>
<circle cx="345.7" cy="103" r=".88"/>
<circle cx="345.7" cy="106.5" r=".88"/>
<circle cx="345.7" cy="48.3" r=".88"/>
<circle cx="345.7" cy="51.8" r=".88"/>
<circle cx="345.7" cy="55.4" r=".88"/>
<circle cx="183.4" cy="185.9" r=".88"/>
<circle cx="197.6" cy="185.9" r=".88"/>
<circle cx="90" cy="27.1" r=".88"/>
<circle cx="128.8" cy="27.1" r=".88"/>
<circle cx="90" cy="37.7" r=".88"/>
<circle cx="104.1" cy="37.7" r=".88"/>
<circle cx="172.9" cy="274.1" r=".88"/>
<circle cx="158.8" cy="274.1" r=".88"/>
<circle cx="144.6" cy="274.1" r=".88"/>
</g>
<g font-size="4.6">
<text x="18.7" y="37.8">GND</text>
<text x="131.5" y="41.2">LEDs</text>
<text x="295.6" y="44.8">GND</text>
<text x="311.5" y="44.8">GND</text>
<text x="172.2" y="51.9">GND</text>
<text x="223.3" y="53.7">GND</text>
<text x="54" y="80.1">GND</text>
<text x="96.3" y="80.1">GND</text>
<text x="108.7" y="80.1">GND</text>
<text x="128.9" y="81.8">Power</text>
<text x="219.8" y="78.3">GND</text>
<text x="165.1" y="88.9">GND</text>
<text x="295.6" y="96">GND</text>
<text x="311.5" y="96">GND</text>
<text x="122.8" y="115.4">GND</text>
<text x="211" y="122.4">GND</text>
<text x="235.5" y="124.1">Optional jumpers</text>
<text x="295.6" y="148.9">GND</text>
<text x="311.5" y="148.9">GND</text>
<text x="122.8" y="150.7">GND</text>
<text x="209.2" y="171.8">GND</text>
<text x="223.3" y="171.8">GND</text>
<text x="341.5" y="173.6">GND</text>
<text x="371.7" y="177.1">SD card slots</text>
<text x="122.8" y="200.1">GND</text>
<text x="179.2" y="207.1">GND</text>
<text x="193.3" y="207.1">GND</text>
<text x="127.2" y="210.6">STM32</text>
<text x="251.3" y="210.6">Oscillators</text>
<text x="366.2" y="230">GND</text>
<text x="279.8" y="249.4">GND</text>
<text x="339.7" y="249.4">GND</text>
<text x="352.1" y="249.4">GND</text>
<text x="368.3" y="254.7">USB connector</text>
<text x="198.4" y="282.9">ST HD bus connector</text>
</g>
<g font-size="4.6" fill="#00f">
<text x="273.4" y="267">ACSI2STM Compact with JLCPCB parts</text>
<text x="271.6" y="270.5">https://github.com/retro16/acsi2stm</text>
</g>
<g font-size="4.2">
<text x="314.7" y="64.5">GND</text>
<text x="314.7" y="115.7">GND</text>
<text x="168.3" y="283.2">GND</text>
</g>
<g font-size="4.2" fill="#00f">
<text x="392.5" y="265.7">2.1</text>
<text x="310.9" y="275.3">retro16</text>
<text x="304" y="283.1">2023-08-24</text>
</g>
<g font-size="3.9" fill="#00f">
<text x="331" y="21.6">PA7</text>
<text x="331" y="18.1">PA4</text>
<text x="58.9" y="28.7">VDD</text>
<text x="69.4" y="28.8">PC13</text>
<text x="136.5" y="28.7">VDD</text>
<text x="147.5" y="25.1">VDD</text>
<text x="207.1" y="25.1">RESET</text>
<text x="241" y="25.1">VDD</text>
<text x="279.8" y="25.1">VDD</text>
<text x="331" y="28.7">PA5</text>
<text x="263.5" y="35.7">BOOT0</text>
<text x="331" y="35.7">PA6</text>
<text x="331" y="32.2">GND</text>
<text x="124.2" y="53.1">VBAT</text>
<text x="69.5" y="56.9">VDD</text>
<text x="9.9" y="63.9">VCC</text>
<text x="241" y="65.7">VDD</text>
<text x="154.6" y="69.2">VDD</text>
<text x="331" y="69.2">PA3</text>
<text x="152.3" y="76.3">PA14</text>
<text x="152.3" y="72.7">PA13</text>
<text x="263.5" y="76.3">PB2</text>
<text x="279.8" y="76.3">VDD</text>
<text x="331" y="72.8">PA7</text>
<text x="331" y="83.3">GND</text>
<text x="331" y="79.8">PA5</text>
<text x="331" y="86.9">PA6</text>
<text x="134.8" y="95.7">VDD</text>
<text x="181.7" y="95.7">BOOT0</text>
<text x="21.7" y="97.2">VBAT</text>
<text x="21.7" y="100.7">PC13</text>
<text x="106.5" y="97.5">VDD</text>
<text x="106.5" y="101">GND</text>
<text x="10.1" y="107.8">OSC32_OUT</text>
<text x="12.4" y="104.3">OSC32_IN</text>
<text x="106.5" y="104.5">PB9</text>
<text x="198.1" y="106.3">PA10</text>
<text x="200.4" y="102.8">VDD</text>
<text x="17.1" y="111.3">OSC_IN</text>
<text x="106.5" y="111.6">BOOT0</text>
<text x="106.5" y="108.1">PB8</text>
<text x="200.4" y="109.8">PA9</text>
<text x="14.7" y="114.8">OSC_OUT</text>
<text x="19.4" y="118.6">RESET</text>
<text x="106.5" y="115.1">PB7</text>
<text x="106.5" y="118.6">PB6</text>
<text x="24.1" y="122.2">GND</text>
<text x="24.1" y="125.7">VDD</text>
<text x="106.5" y="122.2">VDD</text>
<text x="106.5" y="125.7">VDD</text>
<text x="331" y="125.7">PA7</text>
<text x="331" y="122.2">PA2</text>
<text x="106.5" y="129.2">GND</text>
<text x="134.8" y="131">VDD</text>
<text x="279.8" y="129.2">VDD</text>
<text x="24.1" y="136.3">PA2</text>
<text x="106.5" y="132.7">PA15</text>
<text x="106.5" y="136.3">PA14</text>
<text x="331" y="136.3">GND</text>
<text x="331" y="132.7">PA5</text>
<text x="24.1" y="139.8">PA3</text>
<text x="24.1" y="143.3">PA4</text>
<text x="106.5" y="139.8">VDD</text>
<text x="106.5" y="143.3">GND</text>
<text x="331" y="139.8">PA6</text>
<text x="24.1" y="146.9">PA5</text>
<text x="106.5" y="146.8">PA13</text>
<text x="24.1" y="150.4">PA6</text>
<text x="24.1" y="153.9">PA7</text>
<text x="106.5" y="150.4">PA12</text>
<text x="106.5" y="153.9">PA11</text>
<text x="188.2" y="152.2">OSC_IN</text>
<text x="238.3" y="152.1">OSC_OUT</text>
<text x="24.1" y="157.4">GND</text>
<text x="24.1" y="161">GND</text>
<text x="106.5" y="157.4">PA10</text>
<text x="106.5" y="161">PA9</text>
<text x="24.1" y="164.5">PB2</text>
<text x="106.5" y="164.5">PA8</text>
<text x="21.7" y="168">PB10</text>
<text x="21.7" y="171.6">PB11</text>
<text x="106.5" y="168">PB15</text>
<text x="106.5" y="171.6">PB14</text>
<text x="292.2" y="169.8">VDD</text>
<text x="328.8" y="169.8">PA6</text>
<text x="24.1" y="175.1">GND</text>
<text x="24.1" y="178.6">VDD</text>
<text x="106.5" y="175.1">PB13</text>
<text x="106.5" y="178.6">PB12</text>
<text x="134.8" y="180.2">VDD</text>
<text x="153.5" y="187.5">OSC32_IN</text>
<text x="210" y="187.5">OSC32_OUT</text>
<text x="381.7" y="210.3">VCC</text>
<text x="10.6" y="217.6">P1:SATAN PORT (optional)</text>
<text x="10.6" y="221.2">J1-J9: DB19 pins</text>
<text x="114" y="224" transform="rotate(-90 114 224)">PA8</text>
<text x="121" y="224" transform="rotate(-90 121 224)">PB7</text>
<text x="128.1" y="224" transform="rotate(-90 128.1 224)">PB15</text>
<text x="135.2" y="224" transform="rotate(-90 135.2 224)">PB14</text>
<text x="142.2" y="224" transform="rotate(-90 142.2 224)">PB13</text>
<text x="149.3" y="224" transform="rotate(-90 149.3 224)">PB12</text>
<text x="156.3" y="224" transform="rotate(-90 156.3 224)">PB11</text>
<text x="163.4" y="224" transform="rotate(-90 163.4 224)">PB10</text>
<text x="170.5" y="224" transform="rotate(-90 170.5 224)">PB9</text>
<text x="177.5" y="224" transform="rotate(-90 177.5 224)">PB8</text>
<text x="32.9" y="243.9">PB9</text>
<text x="32.9" y="240.3">PB8</text>
<text x="76.6" y="240.3">GND</text>
<text x="76.6" y="243.9">PA15</text>
<text x="30.6" y="247.4">PB10</text>
<text x="30.6" y="250.9">PB11</text>
<text x="76.6" y="247.4">GND</text>
<text x="76.6" y="250.9">PA12</text>
<text x="30.6" y="254.4">PB12</text>
<text x="30.6" y="258">PB13</text>
<text x="76.6" y="254.5">GND</text>
<text x="76.6" y="258">PB6</text>
<text x="30.6" y="261.5">PB14</text>
<text x="76.6" y="261.5">GND</text>
<text x="261.1" y="261.7">Design improvements by SidecarTridge February-March 2025</text>
<text x="30.6" y="265">PB15</text>
<text x="32.9" y="268.6">PB7</text>
<text x="76.6" y="268.5">PA11</text>
<text x="76.6" y="264.7">SATANCHAIN</text>
<text x="117.5" y="268" transform="rotate(-90 117.5 268)">PA11</text>
<text x="138.6" y="265.7" transform="rotate(-90 138.6 265.7)">PB6</text>
<text x="152.8" y="268" transform="rotate(-90 152.8 268)">PA12</text>
<text x="166.9" y="268" transform="rotate(-90 166.9 268)">PA15</text>
<text x="32.9" y="272.1">PA8</text>
<text x="124.7" y="282.6" transform="rotate(-90 124.7 282.6)">SATANCHAIN</text>
</g>
<g font-size="3.9" fill="#800">
<text x="250.5" y="261">TITLE:</text>
<text x="379.1" y="265.7">REV:</text>
<text x="287.4" y="275.2">Company:</text>
<text x="378.7" y="275.8">Sheet: 1/1</text>
<text x="287.4" y="282.9">Date:</text>
<text x="336.4" y="283">Drawn By: Jean-Matthieu Coulon</text>
</g>
<g font-size="3.2" fill="#800">
<text x="41.6" y="6.8">1</text>
<text x="110.8" y="6.8">2</text>
<text x="179.9" y="6.8">3</text>
<text x="249.1" y="6.8">4</text>
<text x="318.2" y="6.8">5</text>
<text x="4.1" y="41.9">A</text>
<text x="405.9" y="41.9">A</text>
<text x="4.1" y="111.1">B</text>
<text x="405.9" y="111.1">B</text>
<text x="4.1" y="180.2">C</text>
<text x="405.9" y="180.2">C</text>
<text x="4.1" y="249.4">D</text>
<text x="405.9" y="249.4">D</text>
<text x="41.6" y="287.7">1</text>
<text x="110.8" y="287.7">2</text>
<text x="179.9" y="287.7">3</text>
<text x="249.1" y="287.7">4</text>
<text x="318.2" y="287.7">5</text>
</g>
<g font-size="3.2" fill="#000080">
<text x="40" y="16.8">PWR</text>
<text x="107" y="15.9">ACT</text>
<text x="167.2" y="17.9">R3</text>
<text x="259" y="15.8">J11</text>
<text x="27.9" y="21.5">R1</text>
<text x="40" y="20.1">FC-2012HRK-620D</text>
<text x="94.9" y="21.5">R2</text>
<text x="104.1" y="19.5">17-21SUYC/TR8</text>
<text x="167.2" y="21.1">100k</text>
<text x="259" y="19">FLASH</text>
<text x="27.9" y="24.7">1k</text>
<text x="94.9" y="24.7">1k</text>
<text x="199" y="29.9">J10</text>
<text x="232.5" y="24.8">R4</text>
<text x="94" y="35.3">R12</text>
<text x="107.3" y="33.5">EXT_LED</text>
<text x="179.9" y="33.6">C6</text>
<text x="199" y="33.1">RESET</text>
<text x="231.6" y="31.8">1k</text>
<text x="303.4" y="33.3">100nF</text>
<text x="303.4" y="30">C11</text>
<text x="319.3" y="33.3">100uF</text>
<text x="319.3" y="30">C12</text>
<text x="93" y="38.8">220</text>
<text x="179.9" y="36.8">100nF</text>
<text x="229.7" y="40.3">1k</text>
<text x="229.7" y="37.1">R5</text>
<text x="36.7" y="47.3">U1</text>
<text x="81.1" y="47.7">CUSTOM RESISTOR</text>
<text x="94.9" y="42.3">R14</text>
<text x="369.8" y="43.3" transform="rotate(-90 369.8 43.3)">CARD1</text>
<text x="373.3" y="47.7" transform="rotate(-90 373.3 47.7)">TF-115-BCP9</text>
<text x="36.7" y="50.6">XC6206P332MR</text>
<text x="172.5" y="59.9">J12</text>
<text x="259" y="59.6">STRICT</text>
<text x="259" y="56.4">J13</text>
<text x="61.7" y="63.6">C1</text>
<text x="83.9" y="65.3">CR2032</text>
<text x="93.2" y="61.8">B1</text>
<text x="116.4" y="63.6">C2</text>
<text x="172.5" y="63.1">ID_SHIFT</text>
<text x="229" y="65.2">100k</text>
<text x="229" y="62">R6</text>
<text x="61.7" y="66.8">100uF</text>
<text x="116.4" y="66.8">100uF</text>
<text x="303.4" y="81.2">C13</text>
<text x="319.3" y="81.2">C14</text>
<text x="66.7" y="87.9">U2</text>
<text x="206" y="88.2">R7</text>
<text x="218" y="89.6">UART</text>
<text x="218" y="86.3">J14</text>
<text x="303.4" y="84.4">100nF</text>
<text x="319.3" y="84.4">100uF</text>
<text x="66.7" y="91.1">STM32F103C8T6</text>
<text x="205.2" y="91.8">1k</text>
<text x="369.8" y="94.4" transform="rotate(-90 369.8 94.4)">CARD2</text>
<text x="130.5" y="100.6">C3</text>
<text x="373.3" y="98.9" transform="rotate(-90 373.3 98.9)">TF-115-BCP9</text>
<text x="130.5" y="103.8">100nF</text>
<text x="218.4" y="130.8">R8</text>
<text x="130.5" y="135.9">C4</text>
<text x="218.4" y="134">1M</text>
<text x="303.4" y="137.3">100nF</text>
<text x="303.4" y="134.1">C15</text>
<text x="319.3" y="137.3">100uF</text>
<text x="319.3" y="134.1">C16</text>
<text x="130.5" y="139.1">100nF</text>
<text x="218.5" y="143.8">X2</text>
<text x="218.5" y="147.1">8MHz</text>
<text x="369.8" y="147.4" transform="rotate(-90 369.8 147.4)">CARD3</text>
<text x="373.3" y="151.8" transform="rotate(-90 373.3 151.8)">TF-115-BCP9</text>
<text x="217" y="160.3">22pF</text>
<text x="217" y="157">C9</text>
<text x="231.1" y="160.3">22pF</text>
<text x="231.1" y="157">C10</text>
<text x="311.9" y="165.8">100k</text>
<text x="311.9" y="162.6">R9</text>
<text x="188.5" y="179.1">X1</text>
<text x="130.5" y="185.2">C5</text>
<text x="188.5" y="182.4">32.768kHz</text>
<text x="130.5" y="188.5">100nF</text>
<text x="303.8" y="191.5">USB1</text>
<text x="187" y="195.5">12pF</text>
<text x="187" y="192.3">C7</text>
<text x="201.1" y="195.5">12pF</text>
<text x="201.1" y="192.3">C8</text>
<text x="303.8" y="194.7">USB-TYPE-C-018</text>
<text x="373.9" y="215.2">C17</text>
<text x="373.9" y="218.4">100uF</text>
<text x="50.9" y="227.6">P1</text>
<text x="50.8" y="231.1">HDR-IDC-2.54-2X10P</text>
<text x="286.1" y="231.1">R10</text>
<text x="358.4" y="231.1">R11</text>
<text x="286.1" y="234.3">5.1k</text>
<text x="358.4" y="234.3">5.1k</text>
<text x="183.1" y="245.8">DB19 MALE THICK CONNECTORS</text>
<text x="183.1" y="242.6">DB19</text>
</g>
<g font-size="3.2" fill="#00f">
<text x="347.1" y="12.7">1</text>
<text x="347.1" y="16.2">2</text>
<text x="350.6" y="14.4">DATA2</text>
<text x="350.6" y="18">CD/DATA3</text>
<text x="347.1" y="19.7">3</text>
<text x="350.6" y="21.5">CMD</text>
<text x="347.1" y="26.8">5</text>
<text x="350.6" y="28.5">CLK</text>
<text x="347.1" y="33.8">7</text>
<text x="350.6" y="35.6">DAT0</text>
<text x="108.9" y="37.4">2</text>
<text x="112.4" y="39.1">21</text>
<text x="118.4" y="37.4">1</text>
<text x="347.1" y="37.4">8</text>
<text x="347.1" y="40.9">9</text>
<text x="350.6" y="39.1">DAT1</text>
<text x="350.6" y="42.7">CD</text>
<text x="37.8" y="56.4">Vout</text>
<text x="47.6" y="55">2</text>
<text x="28" y="62.1">3</text>
<text x="32.5" y="63.5">Vin</text>
<text x="347.1" y="63.8">1</text>
<text x="350.6" y="65.6">DATA2</text>
<text x="37.9" y="70.5">GND</text>
<text x="47.6" y="69.1">1</text>
<text x="347.1" y="67.3">2</text>
<text x="347.1" y="70.9">3</text>
<text x="350.6" y="69.1">CD/DATA3</text>
<text x="347.1" y="77.9">5</text>
<text x="350.6" y="72.6">CMD</text>
<text x="350.6" y="79.7">CLK</text>
<text x="347.1" y="85">7</text>
<text x="347.1" y="88.5">8</text>
<text x="350.6" y="86.7">DAT0</text>
<text x="40.1" y="95.6">1</text>
<text x="347.1" y="92">9</text>
<text x="350.6" y="90.3">DAT1</text>
<text x="350.6" y="93.8">CD</text>
<text x="40.1" y="99.1">2</text>
<text x="43.6" y="97.3">VBAT</text>
<text x="43.6" y="100.9">PC13-TAMPER-RTC</text>
<text x="40.1" y="102.6">3</text>
<text x="40.1" y="106.2">4</text>
<text x="43.6" y="104.4">PC14-OSC32_IN</text>
<text x="43.6" y="107.9">PC15-OSC32_OUT</text>
<text x="87.8" y="107.9">PB8</text>
<text x="87.8" y="104.4">PB9</text>
<text x="95.4" y="106.2">45</text>
<text x="95.4" y="102.6">46</text>
<text x="40.1" y="109.7">5</text>
<text x="40.1" y="113.2">6</text>
<text x="43.6" y="111.4">PD0-OSC_IN</text>
<text x="82.8" y="111.4">BOOT0</text>
<text x="95.4" y="113.2">43</text>
<text x="95.4" y="109.7">44</text>
<text x="40.1" y="116.7">7</text>
<text x="43.6" y="115">PD1-OSC_OUT</text>
<text x="43.6" y="118.5">NRST</text>
<text x="87.8" y="118.5">PB6</text>
<text x="87.8" y="115">PB7</text>
<text x="95.4" y="116.7">42</text>
<text x="347.1" y="116.7">1</text>
<text x="350.6" y="118.5">DATA2</text>
<text x="87.8" y="125.6">PB4</text>
<text x="87.8" y="122">PB5</text>
<text x="95.4" y="123.8">40</text>
<text x="95.4" y="120.3">41</text>
<text x="347.1" y="120.3">2</text>
<text x="347.1" y="123.8">3</text>
<text x="350.6" y="122">CD/DATA3</text>
<text x="350.6" y="125.6">CMD</text>
<text x="38.1" y="127.3">10</text>
<text x="38.1" y="130.8">11</text>
<text x="43.6" y="129.1">PA0-WKUP</text>
<text x="87.8" y="129.1">PB3</text>
<text x="95.4" y="130.8">38</text>
<text x="95.4" y="127.3">39</text>
<text x="347.1" y="130.8">5</text>
<text x="38.1" y="134.4">12</text>
<text x="38.1" y="137.9">13</text>
<text x="43.6" y="132.6">PA1</text>
<text x="43.6" y="136.1">PA2</text>
<text x="85.8" y="136.1">PA14</text>
<text x="85.8" y="132.6">PA15</text>
<text x="95.4" y="134.4">37</text>
<text x="347.1" y="137.9">7</text>
<text x="350.6" y="132.6">CLK</text>
<text x="38.1" y="141.4">14</text>
<text x="43.6" y="139.7">PA3</text>
<text x="43.6" y="143.2">PA4</text>
<text x="347.1" y="141.4">8</text>
<text x="350.6" y="139.7">DAT0</text>
<text x="350.6" y="143.2">DAT1</text>
<text x="38.1" y="145">15</text>
<text x="38.1" y="148.5">16</text>
<text x="43.6" y="146.7">PA5</text>
<text x="85.8" y="146.7">PA13</text>
<text x="95.4" y="148.5">33</text>
<text x="95.4" y="145">34</text>
<text x="347.1" y="145">9</text>
<text x="350.6" y="146.7">CD</text>
<text x="38.1" y="152">17</text>
<text x="38.1" y="155.5">18</text>
<text x="43.6" y="150.2">PA6</text>
<text x="43.6" y="153.8">PA7</text>
<text x="85.8" y="153.8">PA11</text>
<text x="85.8" y="150.2">PA12</text>
<text x="95.4" y="155.5">31</text>
<text x="95.4" y="152">32</text>
<text x="38.1" y="159.1">19</text>
<text x="43.6" y="157.3">PB0</text>
<text x="43.6" y="160.8">PB1</text>
<text x="85.8" y="157.3">PA10</text>
<text x="87.8" y="160.8">PA9</text>
<text x="95.4" y="159.1">30</text>
<text x="38.1" y="162.6">20</text>
<text x="38.1" y="166.1">21</text>
<text x="43.6" y="164.4">PB2</text>
<text x="43.6" y="167.9">PB10</text>
<text x="85.8" y="167.9">PB15</text>
<text x="87.8" y="164.4">PA8</text>
<text x="95.4" y="166.1">28</text>
<text x="95.4" y="162.6">29</text>
<text x="38.1" y="169.7">22</text>
<text x="43.6" y="171.4">PB11</text>
<text x="85.8" y="171.4">PB14</text>
<text x="95.4" y="173.2">26</text>
<text x="95.4" y="169.7">27</text>
<text x="85.8" y="178.5">PB12</text>
<text x="85.8" y="174.9">PB13</text>
<text x="95.4" y="176.7">25</text>
<text x="320.7" y="200" transform="rotate(-90 320.7 200)">3</text>
<text x="324.2" y="200" transform="rotate(-90 324.2 200)">2</text>
<text x="306.1" y="208.5">B4</text>
<text x="322.1" y="205.2" transform="rotate(-90 322.1 205.2)">SH</text>
<text x="325.6" y="205.2" transform="rotate(-90 325.6 205.2)">SH</text>
<text x="335.3" y="208.5">A9</text>
<text x="306.1" y="212">B5</text>
<text x="306.1" y="215.5">B6</text>
<text x="311.7" y="210.2">VBUS</text>
<text x="311.7" y="213.7">CC2</text>
<text x="325" y="210.2">VBUS</text>
<text x="325.2" y="213.7">SBU1</text>
<text x="335.3" y="215.5">A7</text>
<text x="335.3" y="212">A8</text>
<text x="306.1" y="219">B7</text>
<text x="311.7" y="217.3">DP2</text>
<text x="311.7" y="220.8">DN2</text>
<text x="327" y="217.3">DN1</text>
<text x="327.5" y="220.8">DP1</text>
<text x="335.3" y="219">A6</text>
<text x="306.1" y="222.6">B8</text>
<text x="306.1" y="226.1">B9</text>
<text x="311.7" y="224.3">SBU2</text>
<text x="311.7" y="227.9">VBUS</text>
<text x="325" y="227.9">VBUS</text>
<text x="327.4" y="224.3">CC1</text>
<text x="335.3" y="226.1">A4</text>
<text x="335.3" y="222.6">A5</text>
<text x="320.7" y="237.3" transform="rotate(-90 320.7 237.3)">0</text>
<text x="322.1" y="234.6" transform="rotate(-90 322.1 234.6)">SH</text>
<text x="324.2" y="237.3" transform="rotate(-90 324.2 237.3)">1</text>
<text x="325.6" y="234.6" transform="rotate(-90 325.6 234.6)">SH</text>
</g>
<g font-size="3.2" fill="#f00">
<text x="347.1" y="23.2">4</text>
<text x="350.6" y="25">VDD</text>
<text x="347.1" y="74.4">4</text>
<text x="350.6" y="76.2">VDD</text>
<text x="95.4" y="95.6">48</text>
<text x="82.9" y="97.3">VDD_3</text>
<text x="40.1" y="123.8">9</text>
<text x="43.6" y="125.6">VDDA</text>
<text x="347.1" y="127.3">4</text>
<text x="350.6" y="129.1">VDD</text>
<text x="95.4" y="137.9">36</text>
<text x="82.9" y="139.7">VDD_2</text>
<text x="38.1" y="176.7">24</text>
<text x="43.6" y="178.5">VDD_1</text>
</g>
<g font-size="3.2">
<text x="260" y="24.7">1</text>
<text x="260" y="28.2">2</text>
<text x="347.1" y="30.3">6</text>
<text x="350.6" y="32.1">VSS</text>
<text x="200" y="38.8">1</text>
<text x="200" y="42.3">2</text>
<text x="345" y="44.4">10</text>
<text x="345" y="47.9">11</text>
<text x="350.6" y="46.2">GND</text>
<text x="345" y="51.5">12</text>
<text x="350.6" y="49.7">GND</text>
<text x="350.6" y="53.2">GND</text>
<text x="100.2" y="58.9" transform="rotate(-90 100.2 58.9)">1</text>
<text x="345" y="55">13</text>
<text x="350.6" y="56.8">GND</text>
<text x="260" y="65.2">1</text>
<text x="100.2" y="67.9" transform="rotate(-90 100.2 67.9)">2</text>
<text x="174.2" y="68.4">1</text>
<text x="260" y="68.8">2</text>
<text x="174.2" y="72.6">2</text>
<text x="174.2" y="76.2">3</text>
<text x="174.2" y="79.7">4</text>
<text x="347.1" y="81.5">6</text>
<text x="350.6" y="83.2">VSS</text>
<text x="220.5" y="95.2">1</text>
<text x="345" y="95.6">10</text>
<text x="83.4" y="100.9">VSS_3</text>
<text x="95.4" y="99.1">47</text>
<text x="220.5" y="98.7">2</text>
<text x="345" y="99.1">11</text>
<text x="350.6" y="97.3">GND</text>
<text x="350.6" y="100.9">GND</text>
<text x="220.5" y="102.3">3</text>
<text x="220.5" y="105.8">4</text>
<text x="345" y="102.6">12</text>
<text x="345" y="106.2">13</text>
<text x="350.6" y="104.4">GND</text>
<text x="350.6" y="107.9">GND</text>
<text x="220.5" y="109.3">5</text>
<text x="220.5" y="112.9">6</text>
<text x="40.1" y="120.3">8</text>
<text x="43.6" y="122">VSSA</text>
<text x="347.1" y="134.4">6</text>
<text x="350.6" y="136.1">VSS</text>
<text x="83.4" y="143.2">VSS_2</text>
<text x="95.4" y="141.4">35</text>
<text x="345" y="148.5">10</text>
<text x="345" y="152">11</text>
<text x="345" y="155.5">12</text>
<text x="350.6" y="150.2">GND</text>
<text x="350.6" y="153.8">GND</text>
<text x="345" y="159.1">13</text>
<text x="350.6" y="157.3">GND</text>
<text x="350.6" y="160.8">GND</text>
<text x="38.1" y="173.2">23</text>
<text x="43.6" y="174.9">VSS_1</text>
<text x="306.1" y="204.9">B1</text>
<text x="311.7" y="206.7">GND</text>
<text x="326.6" y="206.7">GND</text>
<text x="335.3" y="204.9">A12</text>
<text x="304.1" y="229.6">B12</text>
<text x="311.7" y="231.4">GND</text>
<text x="326.6" y="231.4">GND</text>
<text x="335.3" y="229.6">A1</text>
<text x="51.9" y="239.9">1</text>
<text x="62.5" y="239.9">2</text>
<text x="51.9" y="243.4">3</text>
<text x="62.5" y="243.4">4</text>
<text x="51.9" y="246.9">5</text>
<text x="51.9" y="250.4">7</text>
<text x="62.5" y="246.9">6</text>
<text x="62.5" y="250.4">8</text>
<text x="51.9" y="254">9</text>
<text x="51.9" y="257.5">11</text>
<text x="60.5" y="254">10</text>
<text x="60.5" y="257.5">12</text>
<text x="51.9" y="261">13</text>
<text x="60.5" y="261">14</text>
<text x="51.9" y="264.5">15</text>
<text x="51.9" y="268.1">17</text>
<text x="60.5" y="264.5">16</text>
<text x="60.5" y="268.1">18</text>
<text x="51.9" y="271.6">19</text>
<text x="60.5" y="271.6">20</text>
</g>
<g font-size="3.2" fill="#840000">
<text x="112.5" y="232.3" transform="rotate(-90 112.5 232.3)">10</text>
<text x="119.6" y="232.3" transform="rotate(-90 119.6 232.3)">9</text>
<text x="126.6" y="232.3" transform="rotate(-90 126.6 232.3)">8</text>
<text x="133.7" y="232.3" transform="rotate(-90 133.7 232.3)">7</text>
<text x="140.8" y="232.3" transform="rotate(-90 140.8 232.3)">6</text>
<text x="147.8" y="232.3" transform="rotate(-90 147.8 232.3)">5</text>
<text x="154.9" y="232.3" transform="rotate(-90 154.9 232.3)">4</text>
<text x="161.9" y="232.3" transform="rotate(-90 161.9 232.3)">3</text>
<text x="169" y="232.3" transform="rotate(-90 169 232.3)">2</text>
<text x="176" y="232.3" transform="rotate(-90 176 232.3)">1</text>
<text x="116.1" y="254.4" transform="rotate(-90 116.1 254.4)">19</text>
<text x="123.1" y="254.4" transform="rotate(-90 123.1 254.4)">18</text>
<text x="130.2" y="254.4" transform="rotate(-90 130.2 254.4)">17</text>
<text x="137.2" y="254.4" transform="rotate(-90 137.2 254.4)">16</text>
<text x="144.3" y="254.4" transform="rotate(-90 144.3 254.4)">15</text>
<text x="151.3" y="254.4" transform="rotate(-90 151.3 254.4)">14</text>
<text x="158.4" y="254.4" transform="rotate(-90 158.4 254.4)">13</text>
<text x="165.5" y="254.4" transform="rotate(-90 165.5 254.4)">12</text>
<text x="172.5" y="254.4" transform="rotate(-90 172.5 254.4)">11</text>
</g>
</svg>
